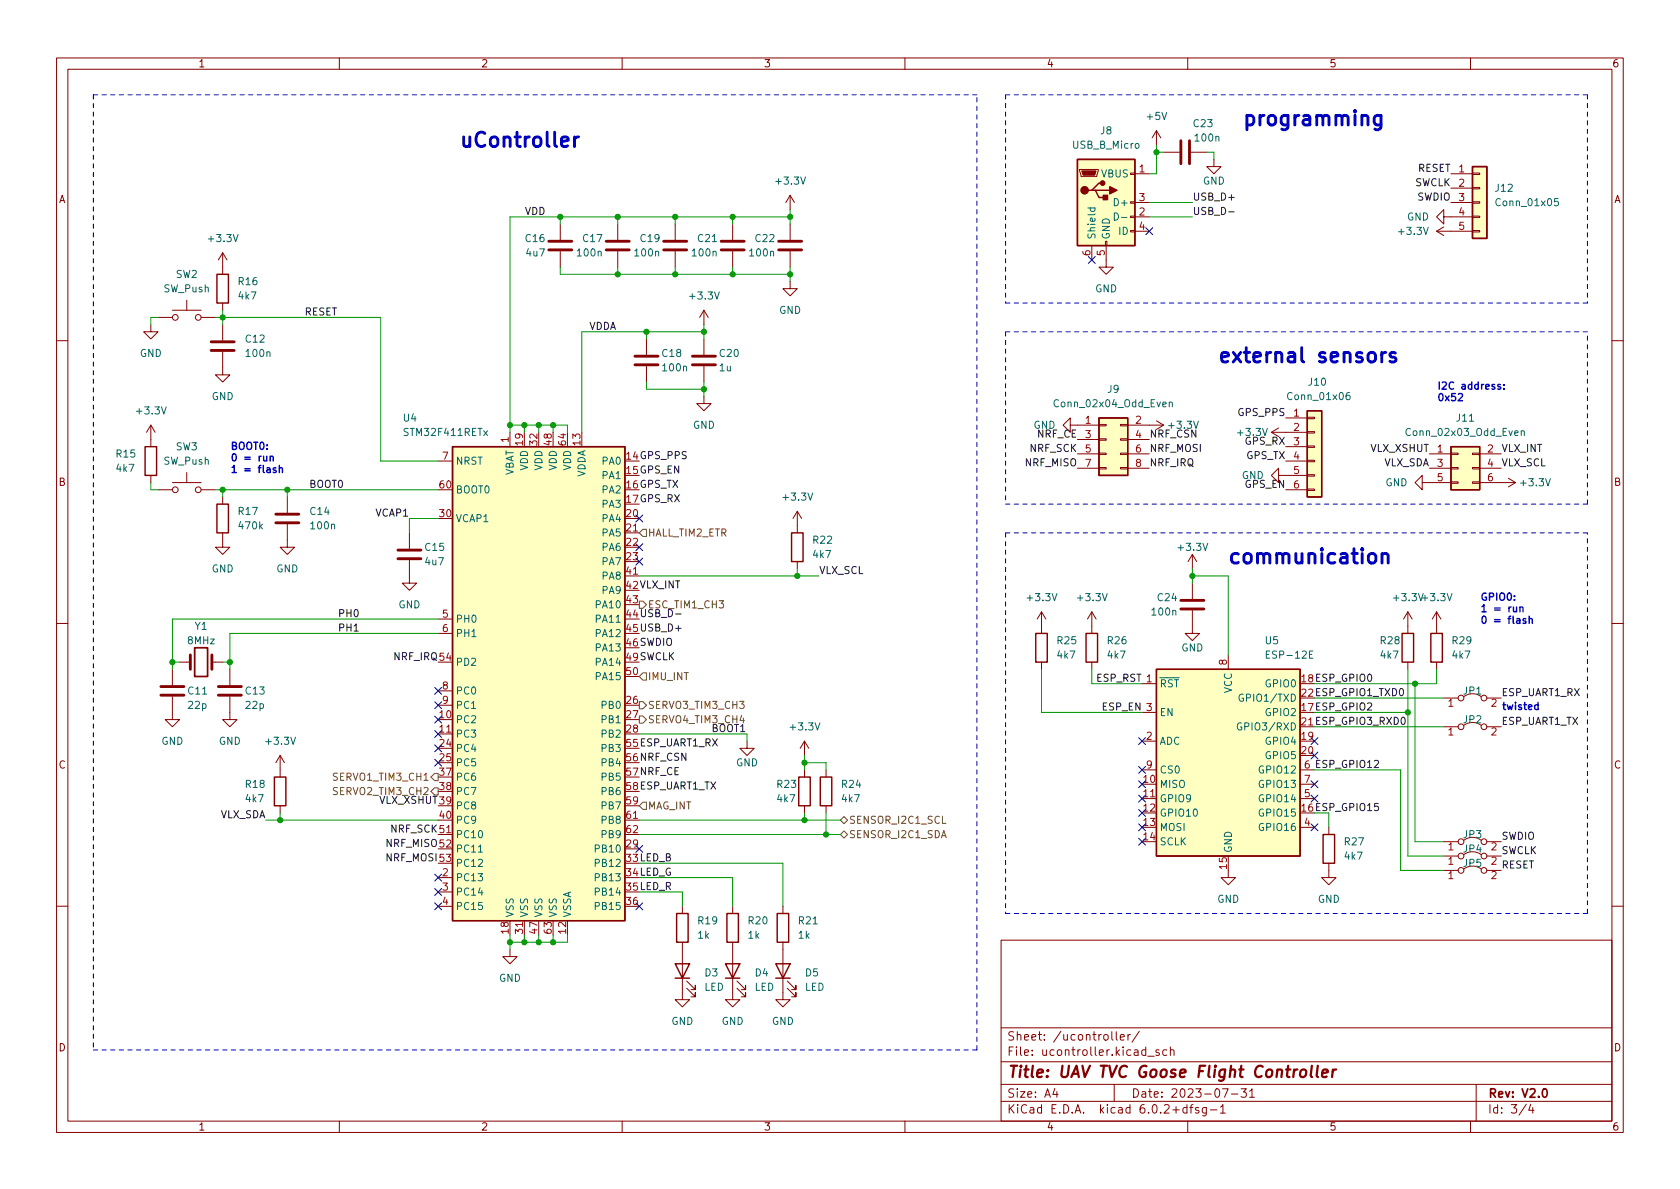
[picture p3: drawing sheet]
<svg xmlns="http://www.w3.org/2000/svg" width="297mm" height="210mm" viewBox="0 0 297 210" stroke-linecap="round" stroke-linejoin="round" font-family="sans-serif">
<g fill="none" stroke="#840000" stroke-width=".18">
<path d="M10 10.2h277v190.1h-277zM12 12.2h273v186.1h-273zM60 10.2v2M110 10.2v2M160 10.2v2M210 10.2v2M260 10.2v2M99.1 39.6v2.8M109.2 39.6v2.8M119.4 39.6v2.8M129.5 39.6v2.8M139.7 34.5l.8 1.3"/>
<path d="M139.7 34.5v2.6M139.7 39.6v2.8M139.7 34.5l-.8 1.3M190.9 30h3.3v.2l-.3 1h-2.8zM199.9 38.2h.8v.3h-.8zM199.9 35.7h.8v.2h-.8zM199.9 30.6h.8v.3h-.8zM200.7 30.7h2.5M200.7 38.3h2.5M200.7 35.8h2.5M204.5 23.1l-.8 1.3M204.5 23.1v2.5"/>
<path d="M204.5 23.1l.7 1.3M205.7 26.9h2.8M210.6 26.9h2.8M214.6 28.2v1.3h1.3l-1.3 1.2-1.2-1.2h1.2M255.3 38.3v-1.2l-1.3 1.2 1.3 1.3v-1.3h5M256.5 30.7h3.8M256.5 35.8h3.8M256.5 33.3h3.8M260.3 38.2h1.3v.3h-1.3zM260.3 35.7h1.3v.2h-1.3zM260.3 33.1h1.3v.3h-1.3zM260.3 30.6h1.3v.3h-1.3z"/>
<path d="M26.7 57.4v1.3h1.2l-1.2 1.2-1.3-1.2h1.3M27.9 56.1h2.6M30.5 54.9h5.1M33 53.1v1.8M35.6 56.1h2.5M39.4 44.7l-.8 1.3M39.4 44.7v3.8M39.4 53.6v1.3M39.4 57.4v2.8M39.4 44.7l.7 1.3M99.1 44.4v2.8M109.2 44.4v2.8"/>
<path d="M114.3 59.9v2.8M119.4 44.4v2.8M124.5 54.9l-.8 1.2M124.5 54.9v2.5M124.5 59.9v2.8M124.5 54.9l.7 1.2M129.5 44.4v2.8M139.7 49.8v1.2h-1.3l1.3 1.3 1.3-1.3h-1.3M139.7 44.4v2.8M193 43.4v2.6M195.5 42.7h.2v.7h-.2zM195.6 43.4v3.8h1.2l-1.2 1.3-1.3-1.3h1.3"/>
<path d="M199.9 40.8h.8v.2h-.8zM200.7 40.9h2.5M254 40.9h6.3M254 40.9l1.3 .8M255.3 40.1l-1.3 .8M260.3 40.8h1.3v.2h-1.3zM10 60.2h2M26.7 75.2l-.8 1.2M26.7 75.2v3.8M26.7 75.2l.7 1.2M39.4 62.2v4.1h1.2l-1.2 1.3-1.3-1.3h1.3M90.2 76.4v2.6"/>
<path d="M114.3 64.8v2.8M124.5 70.1v1.3h1.2l-1.2 1.2-1.3-1.2h1.3M124.5 64.8v2.8M189.2 75.2v-1.3l-1.2 1.3 1.2 1.2v-1.2h5.1M190.5 77.7h3.8M194.3 77.6h1.3v.2h-1.3zM194.3 75.1h1.3v.2h-1.3zM198.1 77.6h1.3v.2h-1.3zM198.1 75.1h1.3v.2h-1.3zM199.4 75.2h6.3M199.4 77.7h3.8M204.5 74.4l1.2 .8"/>
<path d="M205.7 75.2l-1.2 .7M224.8 76.4h6.3M224.8 76.4l1.3 .8M226.1 75.7l-1.3 .7M227.3 73.9h3.8M227.3 79h3.8M231.1 78.9h1.3v.2h-1.3zM231.1 76.3h1.3v.3h-1.3zM231.1 73.8h1.3v.2h-1.3zM285 60.2h2M26.7 84.1v1.2M27.9 86.6h2.6"/>
<path d="M30.5 85.3h5.1M33 83.6v1.7M35.6 86.6h2.5M39.4 94.2v2.6h1.2l-1.2 1.2-1.3-1.2h1.3M39.4 87.9v1.2M50.8 92.7v4.1h1.3l-1.3 1.2-1.3-1.2h1.3M50.8 87.9v2.8M72.4 99.1v4h1.3l-1.3 1.3-1.3-1.3h1.3M72.4 94.2v2.8M77.5 81.5h2.5M110.5 94.2h2.5M141 90.4v3.8"/>
<path d="M141 99.3v1.3M141 90.4l-.8 1.3M141 90.4l.7 1.3M190.5 80.3h3.8M190.5 82.8h3.8M194.3 82.7h1.3v.2h-1.3zM194.3 80.1h1.3v.3h-1.3zM198.1 82.7h1.3v.2h-1.3zM198.1 80.1h1.3v.3h-1.3zM199.4 80.3h3.8M199.4 82.8h3.8M210.8 98l.8 1.3"/>
<path d="M210.8 98v2.6M210.8 98l-.7 1.3M226.1 84.1v-1.3l-1.3 1.3 1.3 1.2v-1.2h5M227.3 86.6h3.8M227.3 81.5h3.8M231.1 86.5h1.3v.2h-1.3zM231.1 83.9h1.3v.3h-1.3zM231.1 81.4h1.3v.3h-1.3zM251.5 85.3v-1.2l-1.3 1.2 1.3 1.3v-1.3h5M252.7 80.3h3.8M252.7 82.8h3.8M256.5 85.2h1.3v.3h-1.3z"/>
<path d="M256.5 82.7h1.3v.2h-1.3zM256.5 80.1h1.3v.3h-1.3zM260.3 85.2h1.3v.3h-1.3zM260.3 82.7h1.3v.2h-1.3zM260.3 80.1h1.3v.3h-1.3zM261.6 85.3h6.4M261.6 80.3h3.8M261.6 82.8h3.8M266.7 84.6l1.3 .7M268 85.3l-1.3 .8M10 110.2h2M30.5 118.4v2.8"/>
<path d="M31.7 117.1h2M37.5 117.1h1.9M40.6 118.4v2.8M77.5 109.5h2.5M77.5 112h2.5M110.5 101.8h2.5M184.1 108.2v3.8M184.1 117.1v1.3M184.1 108.2l-.7 1.3M184.1 108.2l.8 1.3M193 108.2v3.8M193 117.1v1.3"/>
<path d="M193 108.2l-.7 1.3M193 108.2l.8 1.3M210.8 107.9v4.1h-1.3l1.3 1.3 1.3-1.3h-1.3M210.8 103.1v2.8M217.2 115.8v2.6M248.9 108.2l-.7 1.3M248.9 108.2v3.8M248.9 117.1v1.3M248.9 108.2l.8 1.3M254 108.2l-.8 1.3M254 108.2v3.8M254 117.1v1.3"/>
<path d="M254 108.2l.8 1.3M285 110.2h2M30.5 123.2v4h1.2l-1.2 1.3-1.3-1.3h1.3M40.6 123.2v4h1.3l-1.3 1.3-1.2-1.3h1.2M49.5 133.6v3.8M49.5 133.6l-.7 1.3M49.5 133.6l.8 1.3M77.5 129.8h2.5M77.5 122.2h2.5M77.5 124.7h2.5M132.1 131.1v1.2h1.2l-1.2 1.3-1.3-1.3h1.3M142.2 131.1l-.7 1.2"/>
<path d="M142.2 131.1v2.5M142.2 136.1v1.3M142.2 131.1l.8 1.2M146 136.1v1.3M201.9 120.9h2.6M201.9 131.1h2.6M201.9 126h2.6M201.9 136.1h2.6M229.9 136.1h2.5M229.9 138.7h2.5M255.3 123.4h2.5M255.3 128.5h2.5"/>
<path d="M258.8 123.2a2.54 2.54 0 0 1 3.1 0M258.8 128.3a2.54 2.54 0 0 1 3.1 0M262.9 123.4h2.5M262.9 128.5h2.5M49.5 142.5v1.3M77.5 155.2h2.5M77.5 157.7h2.5M77.5 147.6h2.5M110.5 145h2.5M142.2 142.5v1.3M146 142.5v1.3M201.9 141.2h2.6"/>
<path d="M217.2 153.9v1.3h1.2l-1.2 1.3-1.3-1.3h1.3M229.9 141.2h2.5M229.9 146.3h2.5M234.9 152.6v2.6h1.3l-1.3 1.3-1.2-1.3h1.2M234.9 146.3v1.3M255.3 153.9h2.5M255.3 151.4h2.5M255.3 148.8h2.5M258.8 153.7a2.54 2.54 0 0 1 3.1 0M258.8 151.1a2.54 2.54 0 0 1 3.1 0M258.8 148.6a2.54 2.54 0 0 1 3.1 0M262.9 153.9h2.5"/>
<path d="M262.9 151.4h2.5M262.9 148.8h2.5M10 160.2h2M77.5 160.3h2.5M90.2 167.9v1.3h1.2l-1.2 1.2-1.3-1.2h1.3M92.7 162.8v2.5M120.6 166.6v10.2h1.3l-1.3 1.2-1.2-1.2h1.2M120.6 160.3v1.2M121.4 174.7l1.5 1.6v-.8v.8h-.7M121.4 173.5l1.5 1.5v-.8v.8h-.7M129.5 166.6v10.2h1.3l-1.3 1.2-1.2-1.2h1.2M129.5 160.3v1.2"/>
<path d="M130.3 174.7l1.5 1.6v-.8v.8h-.7M130.3 173.5l1.5 1.5v-.8v.8h-.7M138.4 166.6v10.2h1.3l-1.3 1.2-1.2-1.2h1.2M138.4 160.3v1.2M139.2 174.7l1.5 1.6v-.8v.8h-.7M139.2 173.5l1.5 1.5v-.8v.8h-.7M177 166.3h108v32h-108zM285 160.2h2M60 198.3v2M110 198.3v2M160 198.3v2M177 194.8h108"/>
<path d="M177 191.8h108M177 187.8h108M177 181.8h108M186.5 192.5l-.4 1h1M186.9 193v1M196.6 182.4v1.3l.2 .2M197 191.8v3M197.4 182.4v1.3l.2 .2M198.1 183.4l.7-.1-.1-.3-.4-.1-.2 .2v.8h.6M199.4 182.9v1M199.9 182.9l-.3 .1-.2 .2M201.4 182.4l-1.3 1.9"/>
<path d="M202.9 186.8h1.2M204.9 185.7l-.3-.1-.2 .2v.3l.5 .1v.4h-.5M206.3 185.7l-.4-.1-.3 .3v.4l.1 .3h.6M206.9 185.8l.2-.2 .4 .1 .1 .9M206.9 185.1v1.5M209.9 195.9l-.5-.1-.3 .3v.4l.2 .3h.6M209.9 195.3v1.5M210 198.3v2M210.4 195.8h.5M210.9 195.3l-.3 .2v1.3M211.9 195.9l-.3-.1-.2 .2v.3l.5 .1v.4h-.5M213.3 195.8v1.2l-.3 .3h-.4"/>
<path d="M213.3 195.9l-.4-.1-.3 .3v.4l.1 .3h.6M214 196.3h1.1M215.8 195.8l.4-.5v1.5M215.8 196.8h.8M216.1 192.5h1l-.6 1.5M217.7 193.5h1.2M219.4 192.5h1l-.5 .6 .4 .1v.7l-.2 .1h-.5l-.2-.1M220.9 193l.5-.5v1.5M220.9 194h.9M260 198.3v2M261 191.8v6.5M269.9 195.3l-1.3 1.9"/>
<path d="M270.6 195.3l-.3 1h.9M271 195.8v1"/>
<circle cx="31" cy="56.1" r=".51"/>
<circle cx="35.1" cy="56.1" r=".51"/>
<circle cx="31" cy="86.6" r=".51"/>
<circle cx="35.1" cy="86.6" r=".51"/>
<circle cx="258.3" cy="123.4" r=".51"/>
<circle cx="258.3" cy="128.5" r=".51"/>
<circle cx="262.4" cy="123.4" r=".51"/>
<circle cx="262.4" cy="128.5" r=".51"/>
<circle cx="258.3" cy="151.4" r=".51"/>
<circle cx="258.3" cy="148.8" r=".51"/>
<circle cx="258.3" cy="153.9" r=".51"/>
<circle cx="262.4" cy="153.9" r=".51"/>
<circle cx="262.4" cy="151.4" r=".51"/>
<circle cx="262.4" cy="148.8" r=".51"/>
</g>
<path d="M34.4 114.5h2.3v5.1h-2.3zM272.9 192.6l.2-.1a.8 .8 0 0 1 .5 .8 .8 .8 0 0 1-.5 .7 1 1 0 0 1-.2-1.4z" fill="none" stroke="#840000" stroke-width=".3"/>
<path d="M230 189.3a.52 .52 0 0 1 .6-.2 .52 .52 0 0 1 .4 .4l-.1 .6a.55 .55 0 0 1-.5 .4 .55 .55 0 0 1-.6-.4zM232 188.5l-.3 1.7 .3 .3M233 188.5l-.2 1.7 .2 .3M233.8 189.8l1-.2-.1-.4-.2-.1-.5 .1-.3 1 .3 .3 .6-.1M235.7 189.1l-.2 1.4M236.3 189.1l-.4 .1-.3 .3" fill="none" stroke="#840000" stroke-width=".4"/>
<g fill="none" stroke="#840000" stroke-width=".25">
<path d="M190.5 28.2h10.2v15.2h-10.2zM193 33.6h.7l.6 1.3h1.3M193.7 33.6h2.5M194.9 32.4h-.6l-1.3 1.2h-.6M260.3 29.5h2.6v12.7h-2.6zM38.4 48.5h2v5.1h-2zM25.7 79h2v5.1h-2zM80 79h30.5v83.8h-30.5zM194.3 73.9h5.1v10.2h-5.1zM231.1 72.6h2.6v15.3h-2.6zM256.5 79h5.1v7.6h-5.1zM38.4 89.1h2v5.1h-2z"/>
<path d="M140 94.2h2v5.1h-2zM183.1 112h2.1v5.1h-2.1zM192 112h2.1v5.1h-2.1zM204.5 118.4h25.4v33h-25.4zM247.9 112h2v5.1h-2zM253 112h2v5.1h-2zM48.5 137.4h2v5.1h-2zM141.2 137.4h2.1v5.1h-2.1zM145 137.4h2.1v5.1h-2.1zM233.9 147.6h2.1v5h-2.1zM119.4 170.4h2.5l-1.3 2.6zM119.4 173h2.5"/>
<path d="M119.6 161.5h2.1v5.1h-2.1zM128.3 170.4h2.5l-1.3 2.6zM128.3 173h2.5M128.5 161.5h2.1v5.1h-2.1zM137.2 170.4h2.5l-1.3 2.6zM137.2 173h2.5M137.4 161.5h2v5.1h-2z"/>
</g>
<g fill="none" stroke="#840000" stroke-width=".51">
<path d="M208.8 24.9v4.1M210.3 24.9v4.1M97 44.2h4.1M97 42.7h4.1M107.2 44.2h4.1M107.2 42.7h4.1M117.3 44.2h4.1M117.3 42.7h4.1M127.5 44.2h4.1M127.5 42.7h4.1M137.7 44.2h4M137.7 42.7h4"/>
<path d="M37.3 62h4.1M37.3 60.4h4.1M112.3 64.5h4M112.3 63h4M122.4 64.5h4.1M122.4 63h4.1M48.8 92.5h4M48.8 90.9h4M70.4 98.8h4M70.4 97.3h4M33.7 115.8v2.6M37.5 115.8v2.6"/>
<path d="M208.8 107.7h4.1M208.8 106.2h4.1M28.4 122.9h4.1M28.4 121.4h4.1M38.6 122.9h4.1M38.6 121.4h4.1"/>
</g>
<g fill="#ffffc2" stroke="#ffffc2" stroke-width=".18">
<path d="M80 79h30.5v83.8h-30.5z"/>
<path d="M194.3 73.9h5.1v10.2h-5.1z"/>
<path d="M256.5 79h5.1v7.6h-5.1z"/>
<path d="M204.5 118.4h25.4v33h-25.4z"/>
<path d="M231.1 72.6h2.6v15.3h-2.6z"/>
<path d="M190.5 28.2h10.2v15.2h-10.2z"/>
<path d="M260.3 29.5h2.6v12.7h-2.6z"/>
</g>
<g fill="none" stroke="#006464" stroke-width=".18">
<path d="M192.3 36.8h1.3M192.8 36.8v.3l.2 .3 .6-.1v-.5M197 37.7a.64 .64 0 0 1 .8 .6 .64 .64 0 0 1-.8 .6zM198.3 38.4h1M275.5 35.1h-.6l-.1 .6 .2-.1 .4 .1 .1 .1v.5l-.2 .1-.5-.1M206.7 71.2l.2-.1 .3 .1 .1 .7M206.7 71.1v.8M238.6 69.4l-.4 .1a.86 .86 0 0 0 0 1.2l.5-.1v-.5l-.2-.2h-.3l-.2 .2M269 76.3l.1-.1h.4v.8M269 76.2v.8M232.1 115.1h-.6v1.3h.6M219.5 127.9a.59 .59 0 0 0-.7 .6 .59 .59 0 0 0 .7 .5v-.5h-.2"/>
<path d="M219.8 122.8a.59 .59 0 0 0-.7 .6 .59 .59 0 0 0 .7 .6l.1-.5h-.3M84.6 150.7h.7"/>
</g>
<g fill="#840000" stroke="#840000" stroke-width=".25">
<path d="M196.2 33l1.3 .6-1.3 .7z"/>
<path d="M195.1 34.5h.7v.8h-.7z"/>
<circle cx="191.8" cy="33.6" r=".63"/>
<circle cx="194.9" cy="32.4" r=".38"/>
</g>
<path d="M191.3 30.2h2.5l-.3 .8h-2z" fill="#840000" stroke="#840000" stroke-width=".18"/>
<path d="M113.7 93.6h.6v1.3h-.6l-.7-.7zM113 106.3h.7l.6 .6-.6 .7h-.7zM113.7 119h.6v1.3h-.6l-.7-.7zM76.8 139.3h.7v1.3h-.7l-.6-.7zM76.8 136.8h.7v1.2h-.7l-.6-.6zM113 126.6h.7l.6 .6-.6 .7h-.7zM113 124.1h.7l.6 .6-.6 .6h-.7zM113.7 141.9h.6v1.2h-.6l-.7-.6zM148.6 147.6l.6-.7 .7 .7-.7 .6zM148.6 145l.6-.6 .7 .6-.7 .7z" fill="none" stroke="#725600" stroke-width=".18"/>
<path d="M217.2 37.5h1M119.5 108.6h.9" fill="none" stroke="#0f0f0f" stroke-width=".18"/>
<path d="M82 24.2v1.3l.1 .3a.69 .69 0 0 0 1-.1M220.5 20.5l.7-.1 .5 .5v.7l-.3 .4-.2 .1-.7-.1M220.5 20.4v2.5M216 63.2l1.2-.3-.1-.5-.7-.1-.4 .4v.9l.1 .3 .3 .1 .7-.1M218 62.3l1.4 1.7M219.4 62.3l-1.4 1.7M219 98l-.8-.1-.5 .5v.7l.3 .3 .2 .2 .8-.2" fill="none" stroke="#0000c2" stroke-width=".51"/>
<g fill="none" stroke="#0000c2" stroke-width=".25">
<path d="M257.9 69.7l.4-.1 .3 .4-.8 .9h.8M265.3 68h-.3l-.2 .2 .1 .1 .4 .2v.3h-.5M265.9 68.7v.1M265.9 68v.2M46.6 80.7l.1 .8h.3l.2-.1M47.2 80.7v.8M47.8 80.8l.1-.1h.3l.1 .8M47.8 80.7v.8M48.8 82.8l-.3-.1-.2 .2 .1 .2 .4 .1v.3h-.5M49.4 82.8l.2-.1 .3 .1v.8M49.4 82.3v1.3M267.6 107.3v.8l.4 .1 .1-.1"/>
<path d="M268.1 107.3v.9M268.7 107.5l.2-.2 .3 .1 .1 .8M268.7 107.3v.9M269.8 109.4h-.3l-.2 .2v.1l.5 .2v.3h-.5M270.4 109.5l.2-.1h.3v.8M270.4 109v1.2"/>
</g>
<g fill="none" stroke="#0000c2" stroke-width=".18" stroke-dasharray=".8 .8">
<path d="M16.5 16.8h156.2M16.5 16.8v168.9M177.8 16.8v36.8M177.8 16.8h102.9M280.7 16.8v36.8M177.8 58.7h102.9M177.8 58.7v30.4M280.7 53.6h-102.9M177.8 94.2v67.3M177.8 89.1h102.9M177.8 94.2h102.9M280.7 89.1v-30.4"/>
<path d="M177.8 161.5h102.9M280.7 161.5v-67.3M16.5 185.7h156.2M172.7 185.7v-168.9"/>
</g>
<g fill="none" stroke="#009600" stroke-width=".18">
<path d="M99.1 38.3v1.3M109.2 38.3v1.3M119.4 38.3v1.3M129.5 38.3v1.3M139.7 38.3h-49.5v38.1M139.7 37.1v2.5M203.2 38.3h7.6M203.2 35.8h7.6M204.5 26.9h1.2M204.5 25.6v5.1h-1.3M213.4 26.9h1.2v1.3M27.9 56.1h-1.2v1.3"/>
<path d="M38.1 56.1h29.2v25.4h10.2M39.4 54.9v2.5M99.1 47.2v1.3h40.6M109.2 47.2v1.3M114.3 58.7v1.2M119.4 47.2v1.3M124.5 58.7h-21.6v17.7M124.5 57.4v2.5M129.5 47.2v1.3M139.7 47.2v2.6M90.2 75.2h10.1v1.2M92.7 75.2v1.2"/>
<path d="M95.2 75.2v1.2M97.8 75.2v1.2M114.3 67.6v1.2h10.2M124.5 67.6v2.5M26.7 85.3v1.3h1.2M38.1 86.6h39.4M39.4 86.6v1.3M50.8 86.6v1.3M77.5 91.7h-5.1v2.5M30.5 117.1h1.2M39.4 117.1h1.2M77.5 109.5h-47v8.9"/>
<path d="M77.5 112h-36.9v6.4M113 101.8h31.8M141 100.6v1.2M184.1 118.4v7.6h17.8M193 118.4v2.5h8.9M210.8 101.8h6.4v14M210.8 100.6v2.5M248.9 118.4v33h6.4M254 118.4v2.5h-21.6M113 129.8h19.1v1.3M142.2 134.9h3.8v1.2M142.2 133.6v2.5"/>
<path d="M232.4 136.1h15.2v17.8h7.7M232.4 126h16.5M232.4 123.4h22.9M232.4 128.5h22.9M250.2 120.9v27.9h5.1M47 145h30.5M49.5 143.8v1.2M113 145h35.6M113 157.7h7.6v2.6M113 152.6h25.4v7.7M113 147.6h35.6M113 155.2h16.5v5.1"/>
<path d="M142.2 143.8v1.2M146 143.8v3.8M234.9 143.8v2.5M90.2 165.3v2.6M92.7 165.3v1.3M95.2 165.3v1.3M97.8 165.3v1.3M100.3 165.3v1.3h-10.1"/>
</g>
<g fill="none" stroke="#000084" stroke-width=".18">
<path d="M192.4 45.4l1.2 1.2M193.6 45.4l-1.2 1.2M202.6 40.3l1.2 1.2M203.8 40.3l-1.2 1.2M112.4 96.2l1.2 1.2M112.4 91.1l1.2 1.2M112.4 98.7l1.2 1.2M113.6 98.7l-1.2 1.2M113.6 96.2l-1.2 1.2M113.6 91.1l-1.2 1.2M76.9 134.3l1.2 1.2M76.9 131.7l1.2 1.2"/>
<path d="M76.9 129.2l1.2 1.2M76.9 121.6l1.2 1.2M76.9 124.1l1.2 1.2M76.9 126.6l1.2 1.3M78.1 134.3l-1.2 1.2M78.1 131.7l-1.2 1.2M78.1 126.6l-1.2 1.3M78.1 129.2l-1.2 1.2M78.1 121.6l-1.2 1.2M78.1 124.1l-1.2 1.2M201.3 138.1l1.2 1.2M201.3 130.4l1.2 1.3"/>
<path d="M201.3 135.5l1.2 1.2M202.5 138.1l-1.2 1.2M202.5 130.4l-1.2 1.3M202.5 135.5l-1.2 1.2M231.8 138.1l1.2 1.2M231.8 130.4l1.2 1.3M231.8 133l1.2 1.2M233 138.1l-1.2 1.2M233 130.4l-1.2 1.3M233 133l-1.2 1.2M76.9 154.6l1.2 1.2M76.9 157.1l1.2 1.2"/>
<path d="M76.9 159.7l1.2 1.2M78.1 154.6l-1.2 1.2M78.1 157.1l-1.2 1.2M78.1 159.7l-1.2 1.2M112.4 159.7l1.2 1.2M112.4 149.5l1.2 1.2M113.6 159.7l-1.2 1.2M113.6 149.5l-1.2 1.2M201.3 145.7l1.2 1.2M201.3 143.1l1.2 1.3M201.3 140.6l1.2 1.2M201.3 148.2l1.2 1.2"/>
<path d="M202.5 145.7l-1.2 1.2M202.5 143.1l-1.2 1.3M202.5 140.6l-1.2 1.2M202.5 148.2l-1.2 1.2M231.8 145.7l1.2 1.2M231.8 140.6l1.2 1.2M233 145.7l-1.2 1.2M233 140.6l-1.2 1.2"/>
</g>
<g fill="#009600" stroke="#009600" stroke-width=".18">
<circle cx="114.3" cy="58.7" r=".46"/>
<circle cx="97.8" cy="75.2" r=".46"/>
<circle cx="109.2" cy="48.5" r=".46"/>
<circle cx="92.7" cy="75.2" r=".46"/>
<circle cx="90.2" cy="75.2" r=".46"/>
<circle cx="39.4" cy="86.6" r=".46"/>
<circle cx="95.2" cy="75.2" r=".46"/>
<circle cx="39.4" cy="56.1" r=".46"/>
<circle cx="50.8" cy="86.6" r=".46"/>
<circle cx="124.5" cy="68.8" r=".46"/>
<circle cx="124.5" cy="58.7" r=".46"/>
<circle cx="119.4" cy="48.5" r=".46"/>
<circle cx="109.2" cy="38.3" r=".46"/>
<circle cx="99.1" cy="38.3" r=".46"/>
<circle cx="49.5" cy="145" r=".46"/>
<circle cx="30.5" cy="117.1" r=".46"/>
<circle cx="40.6" cy="117.1" r=".46"/>
<circle cx="95.2" cy="166.6" r=".46"/>
<circle cx="97.8" cy="166.6" r=".46"/>
<circle cx="90.2" cy="166.6" r=".46"/>
<circle cx="92.7" cy="166.6" r=".46"/>
<circle cx="210.8" cy="101.8" r=".46"/>
<circle cx="119.4" cy="38.3" r=".46"/>
<circle cx="139.7" cy="48.5" r=".46"/>
<circle cx="139.7" cy="38.3" r=".46"/>
<circle cx="129.5" cy="48.5" r=".46"/>
<circle cx="129.5" cy="38.3" r=".46"/>
<circle cx="141" cy="101.8" r=".46"/>
<circle cx="142.2" cy="145" r=".46"/>
<circle cx="146" cy="147.6" r=".46"/>
<circle cx="142.2" cy="134.9" r=".46"/>
<circle cx="248.9" cy="126" r=".46"/>
<circle cx="250.2" cy="120.9" r=".46"/>
<circle cx="204.5" cy="26.9" r=".46"/>
</g>
<g font-size="3.5" fill="#0000c2">
<text x="222.3" y="22.2">programming</text>
<text x="83.8" y="26">uController</text>
<text x="219.5" y="64.1">external sensors</text>
<text x="220.2" y="99.7">communication</text>
</g>
<text font-size="2.8" fill="#840000" x="178" y="190.6">Title: UAV TVC Goose Flight Controller</text>
<g font-size="2.1" fill="#840000">
<text x="178" y="184">Sheet: /ucontroller/</text>
<text x="178" y="186.7">File: ucontroller.kicad_sch</text>
<text x="178" y="196.9">KiCad E.D.A. kicad 6.0.2+dfsg-1</text>
<text x="178" y="194.1">Size: A4</text>
<text x="200" y="194.1">Date: 2023-07-31</text>
<text x="263" y="194.1">Rev: V2.0</text>
<text x="263" y="196.9">Id: 3/4</text>
</g>
<g font-size="1.8" fill="#840000">
<text x="35" y="11.9">1</text>
<text x="85" y="11.9">2</text>
<text x="135" y="11.9">3</text>
<text x="185" y="11.9">4</text>
<text x="235" y="11.9">5</text>
<text x="285" y="11.9">6</text>
<text x="10.3" y="35.9">A</text>
<text x="285.3" y="35.9">A</text>
<text x="10.3" y="85.9">B</text>
<text x="285.3" y="85.9">B</text>
<text x="10.3" y="135.9">C</text>
<text x="285.3" y="135.9">C</text>
<text x="10.3" y="185.9">D</text>
<text x="285.3" y="185.9">D</text>
<text x="35" y="199.9">1</text>
<text x="85" y="199.9">2</text>
<text x="135" y="199.9">3</text>
<text x="185" y="199.9">4</text>
<text x="235" y="199.9">5</text>
<text x="285" y="199.9">6</text>
</g>
<g font-size="1.8" fill="#006464">
<text x="194.6" y="23.7">J8</text>
<text x="202.9" y="21.2">+5V</text>
<text x="211.1" y="22.5">C23</text>
<text x="189.7" y="26.3">USB_B_Micro</text>
<text x="211.4" y="25">100n</text>
<text x="137.4" y="32.6">+3.3V</text>
<text x="194.7" y="31.4">VBUS</text>
<text x="212.7" y="32.6">GND</text>
<text x="264.5" y="33.9">J12</text>
<text x="197.3" y="36.4">D+</text>
<text x="197.9" y="41.5">ID</text>
<text x="247.5" y="41.5">+3.3V</text>
<text x="248.8" y="39">GND</text>
<text x="264.8" y="36.4">Conn_01x05</text>
<text x="37" y="42.8">+3.3V</text>
<text x="93" y="42.8">C16</text>
<text x="93.1" y="45.3">4u7</text>
<text x="102.2" y="45.3">100n</text>
<text x="103.1" y="42.8">C17</text>
<text x="112.4" y="45.3">100n</text>
<text x="113.3" y="42.8">C19</text>
<text x="122.5" y="45.3">100n</text>
<text x="123.5" y="42.8">C21</text>
<text x="132.7" y="45.3">100n</text>
<text x="133.6" y="42.8">C22</text>
<text x="193.7" y="42.4" transform="rotate(-90 193.7 42.4)">Shield</text>
<text x="196.2" y="42.4" transform="rotate(-90 196.2 42.4)">GND</text>
<text x="28.9" y="51.7">SW_Push</text>
<text x="31.1" y="49.1">SW2</text>
<text x="42.2" y="50.4">R16</text>
<text x="42.2" y="53">4k7</text>
<text x="122.1" y="53">+3.3V</text>
<text x="193.6" y="51.7">GND</text>
<text x="137.7" y="55.5">GND</text>
<text x="24.7" y="63.1">GND</text>
<text x="43.5" y="60.6">C12</text>
<text x="43.6" y="63.1">100n</text>
<text x="117.1" y="63.1">C18</text>
<text x="117.3" y="65.7">100n</text>
<text x="127.2" y="65.7">1u</text>
<text x="127.3" y="63.1">C20</text>
<text x="37.4" y="70.7">GND</text>
<text x="195.9" y="69.5">J9</text>
<text x="228" y="70.7">Conn_01x06</text>
<text x="231.4" y="68.2">J10</text>
<text x="24.3" y="73.3">+3.3V</text>
<text x="71.3" y="74.5">U4</text>
<text x="71.7" y="77.1">STM32F411RETx</text>
<text x="122.5" y="75.8">GND</text>
<text x="182.7" y="75.8">GND</text>
<text x="186.8" y="72">Conn_02x04_Odd_Even</text>
<text x="206.8" y="75.8">+3.3V</text>
<text x="219" y="77.1">+3.3V</text>
<text x="249" y="77.1">Conn_02x03_Odd_Even</text>
<text x="257.6" y="74.5">J11</text>
<text x="20.6" y="80.9">R15</text>
<text x="20.6" y="83.4">4k7</text>
<text x="28.9" y="82.2">SW_Push</text>
<text x="31.1" y="79.6">SW3</text>
<text x="80.5" y="82.2">NRST</text>
<text x="93.3" y="83.2" transform="rotate(-90 93.3 83.2)">VDD</text>
<text x="95.9" y="83.2" transform="rotate(-90 95.9 83.2)">VDD</text>
<text x="98.4" y="83.2" transform="rotate(-90 98.4 83.2)">VDD</text>
<text x="101" y="83.2" transform="rotate(-90 101 83.2)">VDD</text>
<text x="106.5" y="82.2">PA0</text>
<text x="80.5" y="87.2">BOOT0</text>
<text x="90.8" y="84.3" transform="rotate(-90 90.8 84.3)">VBAT</text>
<text x="103.5" y="84.5" transform="rotate(-90 103.5 84.5)">VDDA</text>
<text x="106.5" y="84.7">PA1</text>
<text x="106.5" y="87.2">PA2</text>
<text x="106.5" y="89.8">PA3</text>
<text x="138.6" y="88.5">+3.3V</text>
<text x="219.5" y="84.7">GND</text>
<text x="244.9" y="86">GND</text>
<text x="269.1" y="86">+3.3V</text>
<text x="42.2" y="91.1">R17</text>
<text x="42.4" y="93.6">470k</text>
<text x="54.9" y="91.1">C14</text>
<text x="55.1" y="93.6">100n</text>
<text x="80.5" y="92.3">VCAP1</text>
<text x="106.5" y="92.3">PA4</text>
<text x="106.5" y="94.9">PA5</text>
<text x="37.4" y="101.2">GND</text>
<text x="48.8" y="101.2">GND</text>
<text x="75.2" y="97.4">C15</text>
<text x="75.3" y="99.9">4u7</text>
<text x="106.5" y="97.4">PA6</text>
<text x="106.5" y="99.9">PA7</text>
<text x="143.8" y="96.1">R22</text>
<text x="143.8" y="98.7">4k7</text>
<text x="208.5" y="97.4">+3.3V</text>
<text x="70.4" y="107.6">GND</text>
<text x="105.6" y="107.6">PA10</text>
<text x="106.5" y="102.5">PA8</text>
<text x="106.5" y="105">PA9</text>
<text x="181.8" y="106.3">+3.3V</text>
<text x="190.7" y="106.3">+3.3V</text>
<text x="204.7" y="106.3">C24</text>
<text x="246.6" y="106.3">+3.3V +3.3V</text>
<text x="33.3" y="113.9">8MHz</text>
<text x="34.5" y="111.4">Y1</text>
<text x="80.5" y="110.1">PH0</text>
<text x="80.5" y="112.6">PH1</text>
<text x="105.6" y="110.1">PA11</text>
<text x="105.6" y="112.6">PA12</text>
<text x="187" y="113.9">R25</text>
<text x="195.9" y="113.9">R26</text>
<text x="203.8" y="108.8">100n</text>
<text x="223.7" y="113.9">U5</text>
<text x="244.1" y="113.9">R28</text>
<text x="256.8" y="113.9">R29</text>
<text x="80.5" y="117.7">PD2</text>
<text x="105.6" y="115.2">PA13</text>
<text x="105.6" y="117.7">PA14</text>
<text x="187" y="116.5">4k7</text>
<text x="195.9" y="116.5">4k7</text>
<text x="208.9" y="115.2">GND</text>
<text x="224.3" y="116.5">ESP-12E</text>
<text x="244.2" y="116.5">4k7</text>
<text x="256.9" y="116.5">4k7</text>
<text x="33.3" y="122.8">C11</text>
<text x="33.4" y="125.3">22p</text>
<text x="43.5" y="122.8">C13</text>
<text x="43.5" y="125.3">22p</text>
<text x="80.5" y="122.8">PC0</text>
<text x="80.5" y="125.3">PC1</text>
<text x="105.6" y="120.3">PA15</text>
<text x="106.5" y="125.3">PB0</text>
<text x="205" y="121.5">~{RST}</text>
<text x="217.8" y="122.6" transform="rotate(-90 217.8 122.6)">VCC</text>
<text x="219.9" y="124.1">GPIO1/TXD</text>
<text x="224" y="121.5">GPIO0</text>
<text x="258.8" y="122.8">JP1</text>
<text x="28.5" y="131.7">GND</text>
<text x="38.7" y="131.7">GND</text>
<text x="47.2" y="131.7">+3.3V</text>
<text x="80.5" y="127.9">PC2</text>
<text x="80.5" y="130.4">PC3</text>
<text x="106.5" y="127.9">PB1</text>
<text x="106.5" y="130.4">PB2</text>
<text x="139.9" y="129.2">+3.3V</text>
<text x="205" y="131.7">ADC</text>
<text x="205" y="126.6">EN</text>
<text x="219.7" y="129.2">GPIO3/RXD</text>
<text x="224" y="126.6">GPIO2</text>
<text x="224" y="131.7">GPIO4</text>
<text x="258.8" y="127.9">JP2</text>
<text x="80.5" y="133">PC4</text>
<text x="80.5" y="135.5">PC5</text>
<text x="106.5" y="133">PB3</text>
<text x="106.5" y="135.5">PB4</text>
<text x="130.1" y="135.5">GND</text>
<text x="205" y="136.8">CS0</text>
<text x="223" y="136.8">GPIO12</text>
<text x="224" y="134.2">GPIO5</text>
<text x="43.5" y="139.3">R18</text>
<text x="43.5" y="141.9">4k7</text>
<text x="80.5" y="138">PC6</text>
<text x="80.5" y="140.6">PC7</text>
<text x="80.5" y="143.1">PC8</text>
<text x="106.5" y="138">PB5</text>
<text x="106.5" y="140.6">PB6</text>
<text x="106.5" y="143.1">PB7</text>
<text x="137.5" y="139.3">R23</text>
<text x="137.5" y="141.9">4k7</text>
<text x="148.9" y="139.3">R24</text>
<text x="148.9" y="141.9">4k7</text>
<text x="205" y="139.3">MISO</text>
<text x="205" y="141.9">GPIO9</text>
<text x="223" y="141.9">GPIO14</text>
<text x="223" y="139.3">GPIO13</text>
<text x="80.5" y="145.7">PC9</text>
<text x="80.5" y="148.2">PC10</text>
<text x="106.5" y="145.7">PB8</text>
<text x="106.5" y="148.2">PB9</text>
<text x="205" y="144.4">GPIO10</text>
<text x="205" y="146.9">MOSI</text>
<text x="205" y="149.5">SCLK</text>
<text x="223" y="144.4">GPIO15</text>
<text x="223" y="146.9">GPIO16</text>
<text x="237.8" y="149.5">R27</text>
<text x="258.8" y="148.2">JP3</text>
<text x="80.5" y="155.8">PC13</text>
<text x="80.5" y="150.7">PC11</text>
<text x="80.5" y="153.3">PC12</text>
<text x="105.6" y="150.7">PB10</text>
<text x="105.6" y="153.3">PB12</text>
<text x="105.6" y="155.8">PB13</text>
<text x="217.8" y="150.9" transform="rotate(-90 217.8 150.9)">GND</text>
<text x="237.8" y="152">4k7</text>
<text x="258.8" y="153.3">JP5</text>
<text x="258.8" y="150.7">JP4</text>
<text x="80.5" y="158.4">PC14</text>
<text x="80.5" y="160.9">PC15</text>
<text x="105.6" y="158.4">PB14</text>
<text x="105.6" y="160.9">PB15</text>
<text x="215.2" y="159.6">GND</text>
<text x="233" y="159.6">GND</text>
<text x="90.8" y="162.3" transform="rotate(-90 90.8 162.3)">VSS</text>
<text x="93.3" y="162.3" transform="rotate(-90 93.3 162.3)">VSS</text>
<text x="95.9" y="162.3" transform="rotate(-90 95.9 162.3)">VSS</text>
<text x="98.4" y="162.3" transform="rotate(-90 98.4 162.3)">VSS</text>
<text x="101" y="162.3" transform="rotate(-90 101 162.3)">VSSA</text>
<text x="123.4" y="166">1k</text>
<text x="123.5" y="163.4">R19</text>
<text x="132.3" y="166">1k</text>
<text x="132.4" y="163.4">R20</text>
<text x="141.2" y="166">1k</text>
<text x="141.3" y="163.4">R21</text>
<text x="88.2" y="173.6">GND</text>
<text x="124.6" y="172.7">D3</text>
<text x="133.5" y="172.7">D4</text>
<text x="142.4" y="172.7">D5</text>
<text x="124.5" y="175.2">LED</text>
<text x="133.4" y="175.2">LED</text>
<text x="142.3" y="175.2">LED</text>
<text x="118.7" y="181.2">GND</text>
<text x="127.6" y="181.2">GND</text>
<text x="136.5" y="181.2">GND</text>
</g>
<g font-size="1.8" fill="#a90000">
<text x="201.4" y="30.5">1</text>
<text x="201.4" y="35.6">3</text>
<text x="258" y="30.5">1</text>
<text x="258" y="33">2</text>
<text x="258" y="35.6">3</text>
<text x="201.4" y="38.1">2</text>
<text x="201.4" y="40.6">4</text>
<text x="258" y="38.1">4</text>
<text x="258" y="40.6">5</text>
<text x="192.8" y="45.2" transform="rotate(-90 192.8 45.2)">6</text>
<text x="195.3" y="45.2" transform="rotate(-90 195.3 45.2)">5</text>
<text x="191.9" y="74.9">1</text>
<text x="191.9" y="77.5">3</text>
<text x="200.8" y="74.9">2</text>
<text x="200.8" y="77.5">4</text>
<text x="228.7" y="73.7">1</text>
<text x="228.7" y="76.2">2</text>
<text x="78.2" y="81.3">7</text>
<text x="89.9" y="78.2" transform="rotate(-90 89.9 78.2)">1</text>
<text x="92.5" y="78.7" transform="rotate(-90 92.5 78.7)">19</text>
<text x="95" y="78.7" transform="rotate(-90 95 78.7)">32</text>
<text x="97.5" y="78.7" transform="rotate(-90 97.5 78.7)">48</text>
<text x="100.1" y="78.7" transform="rotate(-90 100.1 78.7)">64</text>
<text x="102.6" y="78.7" transform="rotate(-90 102.6 78.7)">13</text>
<text x="191.9" y="80">5</text>
<text x="191.9" y="82.5">7</text>
<text x="200.8" y="80">6</text>
<text x="200.8" y="82.5">8</text>
<text x="228.7" y="78.7">3</text>
<text x="228.7" y="81.3">4</text>
<text x="228.7" y="83.8">5</text>
<text x="254.1" y="80">1</text>
<text x="254.1" y="82.5">3</text>
<text x="263" y="80">2</text>
<text x="263" y="82.5">4</text>
<text x="77.8" y="86.4">60</text>
<text x="228.7" y="86.4">6</text>
<text x="254.1" y="85.1">5</text>
<text x="263" y="85.1">6</text>
<text x="77.8" y="91.4">30</text>
<text x="110.8" y="91.4">20</text>
<text x="110.8" y="94">21</text>
<text x="110.8" y="96.5">22</text>
<text x="110.8" y="99.1">23</text>
<text x="110.8" y="101.6">41</text>
<text x="110.8" y="106.7">43</text>
<text x="78.2" y="109.2">5</text>
<text x="78.2" y="111.8">6</text>
<text x="110.8" y="119.4">50</text>
<text x="216.9" y="117.6" transform="rotate(-90 216.9 117.6)">8</text>
<text x="78.2" y="121.9">8</text>
<text x="78.2" y="124.5">9</text>
<text x="110.8" y="124.5">26</text>
<text x="256" y="125">1</text>
<text x="263.7" y="125">2</text>
<text x="77.8" y="127">10</text>
<text x="77.8" y="129.5">11</text>
<text x="110.8" y="127">27</text>
<text x="110.8" y="129.5">28</text>
<text x="202.7" y="130.8">2</text>
<text x="230.2" y="130.8">19</text>
<text x="256" y="130">1</text>
<text x="263.7" y="130">2</text>
<text x="77.8" y="132.1">24</text>
<text x="77.8" y="134.6">25</text>
<text x="77.8" y="137.2">37</text>
<text x="202.7" y="135.9">9</text>
<text x="230.2" y="133.3">20</text>
<text x="77.8" y="139.7">38</text>
<text x="110.8" y="142.2">59</text>
<text x="202.2" y="138.4">10</text>
<text x="202.2" y="141">11</text>
<text x="202.2" y="143.5">12</text>
<text x="230.6" y="141">5</text>
<text x="230.6" y="138.4">7</text>
<text x="77.8" y="144.8">40</text>
<text x="110.8" y="149.9">29</text>
<text x="110.8" y="144.8">61</text>
<text x="110.8" y="147.3">62</text>
<text x="202.2" y="146">13</text>
<text x="202.2" y="148.6">14</text>
<text x="230.6" y="146">4</text>
<text x="78.2" y="154.9">2</text>
<text x="216.9" y="153.6" transform="rotate(-90 216.9 153.6)">15</text>
<text x="256" y="155.4">1</text>
<text x="256" y="152.9">1</text>
<text x="256" y="150.4">1</text>
<text x="263.7" y="155.4">2</text>
<text x="263.7" y="152.9">2</text>
<text x="263.7" y="150.4">2</text>
<text x="78.2" y="157.5">3</text>
<text x="78.2" y="160">4</text>
<text x="110.8" y="160">36</text>
<text x="89.9" y="165.1" transform="rotate(-90 89.9 165.1)">18</text>
<text x="92.5" y="165.1" transform="rotate(-90 92.5 165.1)">31</text>
<text x="95" y="165.1" transform="rotate(-90 95 165.1)">47</text>
<text x="97.5" y="165.1" transform="rotate(-90 97.5 165.1)">63</text>
<text x="100.1" y="165.1" transform="rotate(-90 100.1 165.1)">12</text>
</g>
<g font-size="1.8" fill="#0f0f0f">
<text x="210.8" y="35.5">USB_D+</text>
<text x="250.1" y="32.9">SWCLK</text>
<text x="250.5" y="35.5">SWDIO</text>
<text x="250.6" y="30.4">RESET</text>
<text x="92.8" y="38">VDD</text>
<text x="210.8" y="38">USB_D-</text>
<text x="53.8" y="55.8">RESET</text>
<text x="104.1" y="58.3">VDDA</text>
<text x="183.4" y="77.4">NRF_CE</text>
<text x="203.2" y="77.4">NRF_CSN</text>
<text x="219.1" y="73.6">GPS_PPS</text>
<text x="110.8" y="81.3">14GPS_PPS</text>
<text x="110.8" y="83.8">15GPS_EN</text>
<text x="181.4" y="82.4">NRF_MISO</text>
<text x="182.1" y="79.9">NRF_SCK</text>
<text x="203.2" y="79.9">NRF_MOSI</text>
<text x="203.2" y="82.4">NRF_IRQ</text>
<text x="220.2" y="78.6">GPS_RX</text>
<text x="220.4" y="81.2">GPS_TX</text>
<text x="242.3" y="79.9">VLX_XSHUT</text>
<text x="244.6" y="82.4">VLX_SDA</text>
<text x="265.4" y="79.9">VLX_INT</text>
<text x="265.4" y="82.4">VLX_SCL</text>
<text x="54.6" y="86.3">BOOT0</text>
<text x="110.8" y="86.4">16GPS_TX</text>
<text x="110.8" y="88.9">17GPS_RX</text>
<text x="220.2" y="86.3">GPS_EN</text>
<text x="66.5" y="91.3">VCAP1</text>
<text x="144.8" y="101.5">VLX_SCL</text>
<text x="110.8" y="104.1">42VLX_INT</text>
<text x="59.7" y="109.1">PH0</text>
<text x="59.7" y="111.7">PH1</text>
<text x="110.8" y="109.2">44USB_D-</text>
<text x="110.8" y="111.8">45USB_D+</text>
<text x="69.7" y="116.7">NRF_IRQ54</text>
<text x="110.8" y="114.3">46SWDIO</text>
<text x="110.8" y="116.8">49SWCLK</text>
<text x="193.9" y="120.5">ESP_RST 1</text>
<text x="195" y="125.6">ESP_EN 3</text>
<text x="230.2" y="125.7">17ESP_GPIO2</text>
<text x="230.2" y="120.6">18ESP_GPIO0</text>
<text x="230.2" y="123.2">22ESP_GPIO1_TXD0</text>
<text x="265.4" y="123.1">ESP_UART1_RX</text>
<text x="125.7" y="129.4">BOOT1</text>
<text x="230.2" y="128.3">21ESP_GPIO3_RXD0</text>
<text x="265.4" y="128.2">ESP_UART1_TX</text>
<text x="110.8" y="132.1">55ESP_UART1_RX</text>
<text x="110.8" y="134.6">56NRF_CSN</text>
<text x="110.8" y="137.2">57NRF_CE</text>
<text x="230.6" y="135.9">6 ESP_GPIO12</text>
<text x="67.1" y="142.1">VLX_XSHUT 39</text>
<text x="110.8" y="139.7">58ESP_UART1_TX</text>
<text x="38.8" y="144.7">VLX_SDA</text>
<text x="68.3" y="149.8">NRF_MISO52</text>
<text x="69.1" y="147.2">NRF_SCK 51</text>
<text x="265.4" y="148.5">SWDIO</text>
<text x="68.3" y="152.3">NRF_MOSI53</text>
<text x="110.8" y="152.4">33LED_B</text>
<text x="110.8" y="154.9">34LED_G</text>
<text x="265.4" y="151">SWCLK</text>
<text x="265.4" y="153.6">RESET</text>
<text x="110.8" y="157.5">35LED_R</text>
</g>
<g font-size="1.8" fill="#0000c2">
<text x="254" y="68.9">I2C address:</text>
<text x="254" y="70.9">0x52</text>
<text x="40.6" y="79.5">BOOT0:</text>
<text x="40.6" y="81.6">0 = run</text>
<text x="40.6" y="83.6">1 = flash</text>
<text x="261.6" y="106.2">GPIO0:</text>
<text x="261.6" y="108.2">1 = run</text>
<text x="261.6" y="110.3">0 = flash</text>
<text x="265.4" y="125.5">twisted</text>
</g>
<g font-size="1.8" fill="#725600">
<text x="114.5" y="94.9">HALL_TIM2_ETR</text>
<text x="114.5" y="107.6">ESC_TIM1_CH3</text>
<text x="114.5" y="120.3">IMU_INT</text>
<text x="114.5" y="125.3">SERVO3_TIM3_CH3</text>
<text x="114.5" y="127.9">SERVO4_TIM3_CH4</text>
<text x="59.3" y="140.6">SERVO2_TIM3_CH2</text>
<text x="59.3" y="138">SERVO1_TIM3_CH1</text>
<text x="114.5" y="143.1">MAG_INT</text>
<text x="150.1" y="148.2">SENSOR_I2C1_SDA</text>
<text x="150.1" y="145.7">SENSOR_I2C1_SCL</text>
</g>
<text font-size="1.8" fill="#009600" x="230.2" y="143.5">16ESP_GPIO15</text>
</svg>
